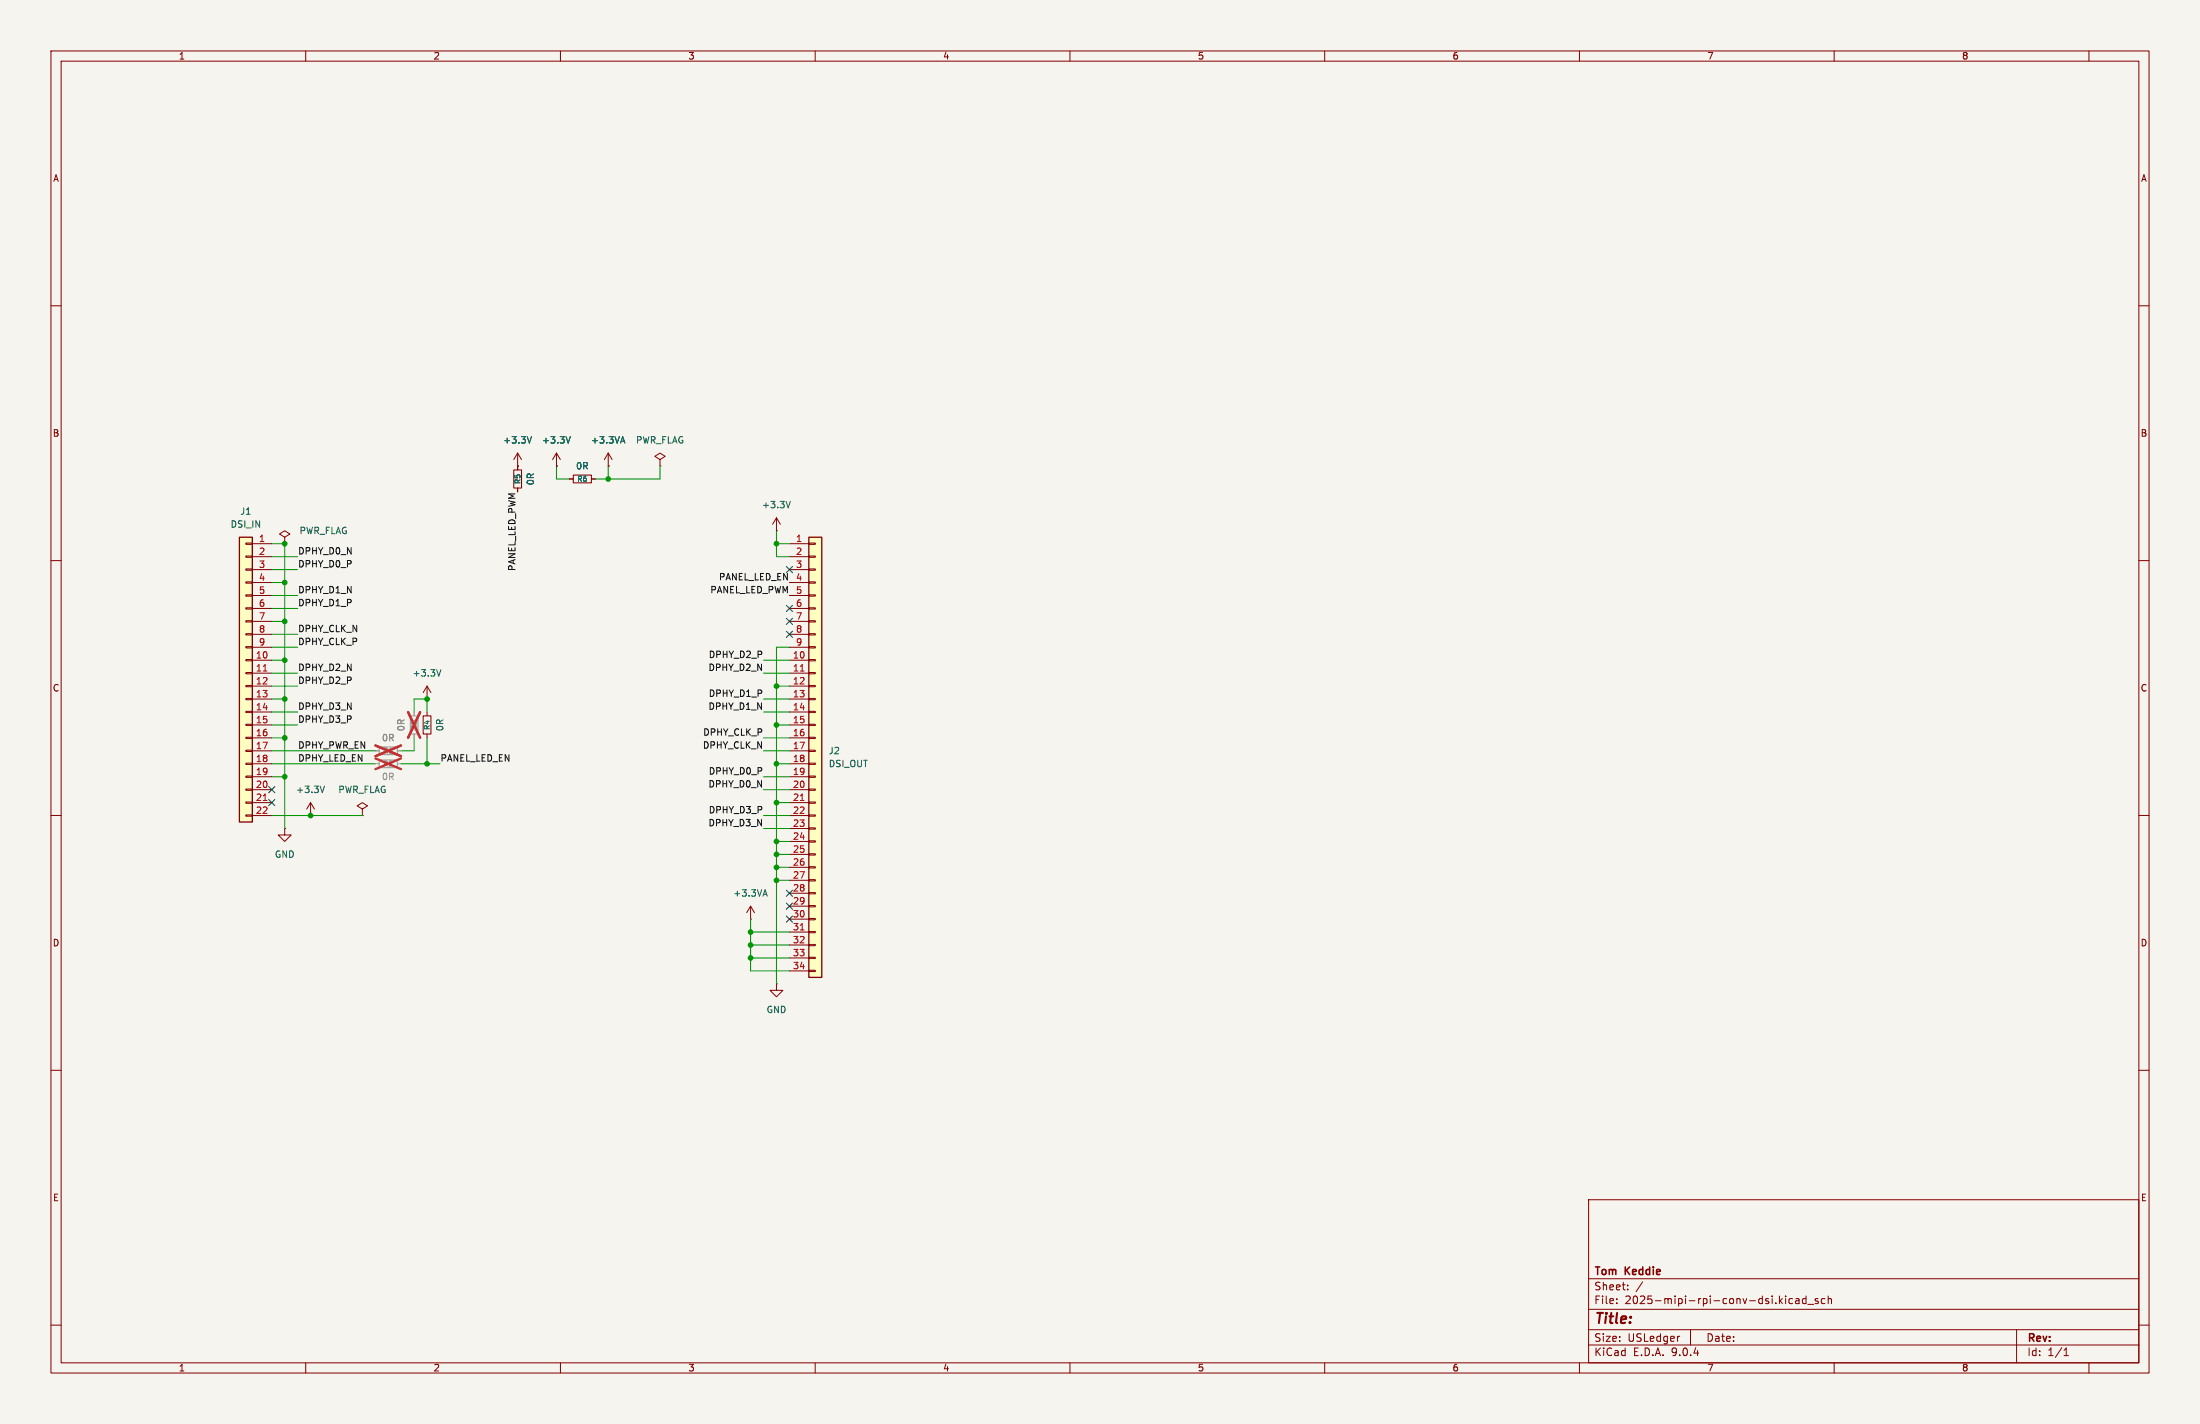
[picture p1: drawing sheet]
<svg xmlns="http://www.w3.org/2000/svg" width="432mm" height="279mm" viewBox="0 0 432 279" stroke-linecap="round" stroke-linejoin="round" font-family="sans-serif">
<path d="M0 0h431.8v279.4h-431.8z" fill="#f5f4ef" stroke="#f5f4ef" stroke-width=".2"/>
<g fill="none" stroke="#840000" stroke-width=".2">
<path d="M10 10h411.8v259.4h-411.8zM12 12h407.8v255.4h-407.8zM60 10v2M110 10v2M160 10v2M210 10v2M260 10v2M310 10v2M360 10v2M410 10v2M10 60h2M419.8 60h2"/>
<path d="M119.4 91.4h.1M119.4 88.9l-.8 1.3M119.4 88.9l.7 1.3M119.4 88.9v2.5M129.5 90.2l1.1-.7-1.1-.6-1 .6 1 .7v1.2M129.5 91.4h.1M10 110h2M152.4 104.1h.1M152.4 101.6l-.8 1.3M152.4 101.6l.8 1.3M152.4 101.6v2.5M419.8 110h2"/>
<path d="M10 160h2M61 157.5l-.8 1.3M61 157.5l.7 1.3M61 157.5v2.5M419.8 160h2M61 160h.1M10 210h2M419.8 210h2M311.8 235.4h108v32h-108zM10 260h2M311.8 256.9h108M311.8 250.9h108"/>
<path d="M317.3 255.6v.2M317.3 254.9v.1M319.5 252.9v.2M319.5 252.2v.1M322.4 251.5l-1.3 1.9M350.5 254.3v.1M350.5 254.8v1M351.8 254.9l-.4-.1-.3 .3 .2 .6h.5M352.5 254.9h.5l.1 .9M353.1 255.1l-.5 .1a.29 .29 0 0 0-.2 .3 .29 .29 0 0 0 .2 .3l.5-.1M354.5 254.9l-.5-.1-.2 .3 .1 .6h.6M354.5 254.3v1.5"/>
<path d="M354.8 255.9h1.2M356.8 254.9l-.3-.1-.2 .2v.2l.5 .2v.3h-.5M358.2 254.9l-.4-.1-.3 .3 .1 .6h.6M358.8 254.9l.2-.1 .4 .1 .1 .9M358.8 254.3v1.5M419.8 260h2M60 267.4v2M110 267.4v2M160 267.4v2M210 267.4v2M260 267.4v2M310 267.4v2"/>
<path d="M311.8 263.9h108M311.8 260.9h108M329.5 262.2h.2M331.8 260.9v3M360 267.4v2M395.8 260.9v6.5M405.1 266h.9M405.1 264.9l.4-.4v1.5M410 267.4v2"/>
</g>
<path d="M121.9 86.6h.6M122.2 85.7l.4 1.2M155.1 98.4l-.4 1.2M63.7 154.2l-.4 1.3" fill="none" stroke="#006464" stroke-width=".2"/>
<path d="M47 105.4h2.5v55.9h-2.5z" fill="#ffffc2"/>
<path d="M47 105.4h2.5v55.9h-2.5z" fill="none" stroke="#840000" stroke-width=".25"/>
<g fill="none" stroke="#840000" stroke-width=".2">
<path d="M100.8 92.2h1.6v3.6h-1.6zM101.6 91.4h.1M101.6 88.9l-.8 1.3M101.6 88.9l.8 1.3M101.6 88.9v3.3M101.6 95.8v.7M109.2 91.4h.1M109.2 88.9l-.7 1.3M109.2 88.9l.8 1.3M109.2 88.9v2.5M111.8 94h.7M112.5 93.2h3.6v1.5h-3.6z"/>
<path d="M116.1 94h.7M48.3 106.6h1.2v.2h-1.2zM48.3 109.1h1.2v.2h-1.2zM48.3 111.6h1.2v.3h-1.2zM48.3 114.2h1.2v.2h-1.2zM48.3 116.7h1.2v.3h-1.2zM48.3 119.3h1.2v.2h-1.2zM49.5 106.7h3.8M49.5 109.2h3.8M49.5 111.8h3.8M49.5 114.3h3.8M49.5 116.8h3.8"/>
<path d="M49.5 119.4h3.8M55.9 105.4l1-.6-1-.7-1 .7 1 .6v1.3M55.9 106.7h.1M48.3 121.8h1.2v.2h-1.2zM48.3 124.3h1.2v.3h-1.2zM48.3 126.9h1.2v.2h-1.2zM48.3 129.4h1.2v.3h-1.2zM48.3 132h1.2v.2h-1.2zM48.3 134.5h1.2v.2h-1.2zM48.3 137h1.2v.3h-1.2zM48.3 139.6h1.2v.2h-1.2zM49.5 121.9h3.8"/>
<path d="M49.5 124.5h3.8M49.5 127h3.8M49.5 129.5h3.8M49.5 132.1h3.8M49.5 134.6h3.8M49.5 137.2h3.8M49.5 139.7h3.8M83.8 137.2h.1M83.8 134.6l-.7 1.3M83.8 134.6l.8 1.3M83.8 134.6v2.6M83.8 139.7v.8"/>
<path d="M48.3 142.1h1.2v.3h-1.2zM48.3 144.7h1.2v.2h-1.2zM48.3 147.2h1.2v.2h-1.2zM48.3 149.7h1.2v.3h-1.2zM48.3 152.3h1.2v.2h-1.2zM48.3 154.8h1.2v.3h-1.2zM48.3 157.4h1.2v.2h-1.2zM48.3 159.9h1.2v.2h-1.2zM49.5 142.2h3.8M49.5 144.8h3.8M49.5 147.3h3.8M49.5 149.9h3.8"/>
<path d="M49.5 152.4h3.8M49.5 154.9h3.8M49.5 157.5h3.8M71.1 158.8l1-.7-1-.6-1 .6 1 .7v1.2M83.1 140.5h1.5v3.5h-1.5zM83.8 144v.8M49.5 160h3.8M55.9 162.6v1.2h1.2l-1.2 1.3-1.3-1.3h1.3M55.9 162.6h.1M71.1 160h.1M147.3 177.8l-.7 1.3M147.3 177.8l.8 1.3"/>
<path d="M147.3 177.8v2.5M147.3 180.3h.1M152.4 193v1.3h1.3l-1.3 1.3-1.3-1.3h1.3M152.4 193h.1"/>
</g>
<path d="M51.7 131.7h.7M51.7 157.1h.7" fill="none" stroke="#a90000" stroke-width=".2"/>
<path d="M104.3 85.7l-.4 1.2M111.9 85.7l-.4 1.2M86.5 131.4l-.4 1.3M149.9 175.5h.6M150.2 174.6l.4 1.2" fill="none" stroke="#006464" stroke-width=".2"/>
<path d="M81.3 139.7v.8M73.7 149.9h.7M73.7 147.3h.7M74.4 149.1h3.6v1.5h-3.6zM74.4 146.6h3.6v1.5h-3.6zM78 149.9h.7M78 147.3h.7M80.5 140.5h1.5v3.5h-1.5zM81.3 144v.8" fill="none" stroke="#9c9b98" stroke-width=".2"/>
<path d="M80.1 139.7l2.4 5M82.5 139.7l-2.4 5M73.7 148.8l5 2.1M73.7 146.3l5 2.1M78.7 148.8l-5 2.1M78.7 146.3l-5 2.1" fill="none" stroke="#e12e31" stroke-width=".46"/>
<path d="M158.7 105.4h2.6v86.4h-2.6z" fill="#ffffc2"/>
<path d="M158.7 105.4h2.6v86.4h-2.6z" fill="none" stroke="#840000" stroke-width=".25"/>
<g fill="none" stroke="#840000" stroke-width=".2">
<path d="M101.6 91.4h.1M101.6 91.4v.8M101.6 95.8v.7M109.2 91.4h.1M111.8 94h.7M116.1 94h.7M119.4 91.4h.1M154.9 106.7h3.8M154.9 109.2h3.8M154.9 111.8h3.8M154.9 114.3h3.8M154.9 116.8h3.8"/>
<path d="M154.9 119.4h3.8M158.7 106.6h1.3v.2h-1.3zM158.7 109.1h1.3v.2h-1.3zM158.7 111.6h1.3v.3h-1.3zM158.7 114.2h1.3v.2h-1.3zM158.7 116.7h1.3v.3h-1.3zM158.7 119.3h1.3v.2h-1.3zM154.9 121.9h3.8M154.9 124.5h3.8M154.9 127h3.8M154.9 129.5h3.8M154.9 132.1h3.8"/>
<path d="M154.9 134.6h3.8M154.9 137.2h3.8M154.9 139.7h3.8M158.7 121.8h1.3v.2h-1.3zM158.7 124.3h1.3v.3h-1.3zM158.7 126.9h1.3v.2h-1.3zM158.7 129.4h1.3v.3h-1.3zM158.7 132h1.3v.2h-1.3zM158.7 134.5h1.3v.2h-1.3zM158.7 137h1.3v.3h-1.3zM158.7 139.6h1.3v.2h-1.3zM154.9 142.2h3.8"/>
<path d="M154.9 144.8h3.8M154.9 147.3h3.8M154.9 149.9h3.8M154.9 152.4h3.8M154.9 154.9h3.8M154.9 157.5h3.8M158.7 142.1h1.3v.3h-1.3zM158.7 144.7h1.3v.2h-1.3zM158.7 147.2h1.3v.2h-1.3zM158.7 149.7h1.3v.3h-1.3zM158.7 152.3h1.3v.2h-1.3zM158.7 154.8h1.3v.3h-1.3z"/>
<path d="M158.7 157.4h1.3v.2h-1.3zM158.7 159.9h1.3v.2h-1.3zM154.9 160h3.8M154.9 162.6h3.8M154.9 165.1h3.8M154.9 167.6h3.8M154.9 170.2h3.8M154.9 172.7h3.8M154.9 175.3h3.8M154.9 177.8h3.8M158.7 162.4h1.3v.3h-1.3zM158.7 165h1.3v.2h-1.3z"/>
<path d="M158.7 167.5h1.3v.3h-1.3zM158.7 170.1h1.3v.2h-1.3zM158.7 172.6h1.3v.2h-1.3zM158.7 175.1h1.3v.3h-1.3zM158.7 177.7h1.3v.2h-1.3zM154.9 180.3h3.8M154.9 182.9h3.8M154.9 185.4h3.8M154.9 188h3.8M154.9 190.5h3.8M158.7 180.2h1.3v.3h-1.3zM158.7 182.8h1.3v.2h-1.3z"/>
<path d="M158.7 185.3h1.3v.2h-1.3zM158.7 187.8h1.3v.3h-1.3zM158.7 190.4h1.3v.2h-1.3z"/>
</g>
<path d="M157.1 131.7h.7M157.1 157.1h.7M157.1 182.5h.7" fill="none" stroke="#a90000" stroke-width=".2"/>
<g fill="none" stroke="#009600" stroke-width=".2">
<path d="M109.2 91.4v2.6h2.6M119.4 91.4v2.6M129.5 91.4v2.6h-12.7M53.3 106.7h2.6v55.9M53.3 119.4h5.1M53.3 109.2h5.1M53.3 116.8h5.1M53.3 114.3h2.6M53.3 111.8h5.1M152.4 104.1v5.1h2.5M152.4 106.7h2.5M53.3 134.6h5.1"/>
<path d="M53.3 127h5.1M53.3 129.5h2.6M53.3 132.1h5.1M53.3 139.7h5.1M53.3 137.2h2.6M53.3 121.9h2.6M53.3 124.5h5.1M81.3 139.7v-2.5h2.5v2.5M149.9 129.5h5M149.9 132.1h5M149.9 139.7h5M149.9 137.2h5"/>
<path d="M152.4 134.6h2.5M154.9 127h-2.5v66M53.3 149.9h20.4M53.3 147.3h20.4M53.3 144.8h2.6M53.3 152.4h2.6M53.3 142.2h5.1M78.7 149.9h7.7M81.3 144.8v2.5h-2.6M83.8 144.8v5.1M149.9 147.3h5M149.9 144.8h5"/>
<path d="M149.9 152.4h5M149.9 154.9h5M152.4 149.9h2.5M152.4 157.5h2.5M152.4 142.2h2.5M53.3 160h17.8M149.9 160h5M149.9 162.6h5M152.4 170.2h2.5M152.4 167.6h2.5M152.4 165.1h2.5M152.4 172.7h2.5"/>
<path d="M147.3 188h7.6M147.3 185.4h7.6M147.3 180.3v10.2h7.6M147.3 182.9h7.6"/>
</g>
<g fill="none" stroke="#000084" stroke-width=".2">
<path d="M154.3 118.8l1.2 1.2M154.3 111.2l1.2 1.2M155.5 118.8l-1.2 1.2M155.5 111.2l-1.2 1.2M154.3 121.3l1.2 1.2M154.3 123.9l1.2 1.2M155.5 121.3l-1.2 1.2M155.5 123.9l-1.2 1.2M52.7 154.3l1.2 1.2M52.7 156.9l1.2 1.2M53.9 154.3l-1.2 1.2M53.9 156.9l-1.2 1.2"/>
<path d="M154.3 177.2l1.2 1.2M154.3 179.7l1.2 1.2M154.3 174.7l1.2 1.2M155.5 177.2l-1.2 1.2M155.5 179.7l-1.2 1.2M155.5 174.7l-1.2 1.2"/>
</g>
<path d="M81.3 139.7v.8M73.7 147.3h.7M78 147.3h.7M81.3 144v.8" fill="none" stroke="#9c9b98" stroke-width=".2"/>
<path d="M80.1 139.7l2.4 5M82.5 139.7l-2.4 5M73.7 146.3l5 2.1M78.7 146.3l-5 2.1" fill="none" stroke="#e12e31" stroke-width=".46"/>
<path d="M104.3 85.7l-.4 1.2M111.9 85.7l-.4 1.2M121.9 86.6h.6M122.2 85.7l.4 1.2" fill="none" stroke="#006464" stroke-width=".2"/>
<g fill="#009600" stroke="#009600" stroke-width=".2">
<circle cx="83.8" cy="137.2" r=".46"/>
<circle cx="55.9" cy="106.7" r=".46"/>
<circle cx="55.9" cy="114.3" r=".46"/>
<circle cx="55.9" cy="121.9" r=".46"/>
<circle cx="55.9" cy="129.5" r=".46"/>
<circle cx="83.8" cy="149.9" r=".46"/>
<circle cx="119.4" cy="94" r=".46"/>
<circle cx="152.4" cy="106.7" r=".46"/>
<circle cx="152.4" cy="142.2" r=".46"/>
<circle cx="152.4" cy="134.6" r=".46"/>
<circle cx="55.9" cy="152.4" r=".46"/>
<circle cx="55.9" cy="144.8" r=".46"/>
<circle cx="61" cy="160" r=".46"/>
<circle cx="55.9" cy="137.2" r=".46"/>
<circle cx="152.4" cy="170.2" r=".46"/>
<circle cx="152.4" cy="167.6" r=".46"/>
<circle cx="147.3" cy="182.9" r=".46"/>
<circle cx="147.3" cy="185.4" r=".46"/>
<circle cx="147.3" cy="188" r=".46"/>
<circle cx="152.4" cy="172.7" r=".46"/>
<circle cx="152.4" cy="157.5" r=".46"/>
<circle cx="152.4" cy="149.9" r=".46"/>
<circle cx="152.4" cy="165.1" r=".46"/>
</g>
<text font-size="2.8" fill="#840000" x="312.8" y="260.3">Title:</text>
<g font-size="2.1" fill="#840000">
<text x="312.8" y="250.6">Tom</text>
<text x="319" y="250.6">Keddie</text>
<text x="312.8" y="256.1">File:</text>
<text x="312.8" y="253.4">Sheet:</text>
<text x="318.9" y="256.1">2025-mipi-rpi-conv-dsi.kicad_sch</text>
<text x="312.8" y="263.5">Size:</text>
<text x="319.5" y="263.5">USLedger</text>
<text x="334.8" y="263.5">Date:</text>
<text x="397.8" y="263.7">Rev:</text>
<text x="312.8" y="266.3">KiCad</text>
<text x="320.5" y="266.3">E.D.A.</text>
<text x="328.1" y="266.3">9.0.4</text>
<text x="397.8" y="266.3">Id:</text>
<text x="401.9" y="266.3">1/1</text>
</g>
<g font-size="1.8" fill="#840000">
<text x="35" y="11.9">1</text>
<text x="85" y="11.9">2</text>
<text x="135" y="11.9">3</text>
<text x="185" y="11.9">4</text>
<text x="235" y="11.9">5</text>
<text x="285" y="11.9">6</text>
<text x="335" y="11.9">7</text>
<text x="385" y="11.9">8</text>
<text x="10.3" y="35.9">A</text>
<text x="420.1" y="35.9">A</text>
<text x="10.3" y="85.9">B</text>
<text x="420.1" y="85.9">B</text>
<text x="10.3" y="135.9">C</text>
<text x="420.1" y="135.9">C</text>
<text x="10.3" y="185.9">D</text>
<text x="420.1" y="185.9">D</text>
<text x="10.3" y="235.9">E</text>
<text x="420.1" y="235.9">E</text>
<text x="35" y="269.3">1</text>
<text x="85" y="269.3">2</text>
<text x="135" y="269.3">3</text>
<text x="185" y="269.3">4</text>
<text x="235" y="269.3">5</text>
<text x="285" y="269.3">6</text>
<text x="335" y="269.3">7</text>
<text x="385" y="269.3">8</text>
</g>
<g font-size="1.8" fill="#006464">
<text x="98.7" y="87.2">+3.3V</text>
<text x="106.3" y="87.2">+3.3V</text>
<text x="115.9" y="87.2">+3.3VA</text>
<text x="124.7" y="87.2">PWR_FLAG</text>
<text x="105" y="95.3" transform="rotate(-90 105 95.3)">0R</text>
<text x="113" y="92.3">0R</text>
<text x="47.1" y="101.2">J1</text>
<text x="149.5" y="99.9">+3.3V</text>
<text x="45.2" y="103.7">DSI_IN</text>
<text x="58.7" y="105">PWR_FLAG</text>
<text x="80.9" y="132.9">+3.3V</text>
<text x="87.2" y="143.6" transform="rotate(-90 87.2 143.6)">0R</text>
<text x="162.6" y="148.2">J2</text>
<text x="58" y="155.8">+3.3V</text>
<text x="66.3" y="155.8">PWR_FLAG</text>
<text x="162.6" y="150.7">DSI_OUT</text>
<text x="53.8" y="168.5">GND</text>
<text x="143.8" y="176.1">+3.3VA</text>
<text x="150.4" y="199">GND</text>
</g>
<g font-size="1.8" fill="#a90000">
<text x="50.7" y="106.4">1</text>
<text x="156.1" y="106.4">1</text>
<text x="50.7" y="109">2</text>
<text x="50.7" y="111.5">3</text>
<text x="156.1" y="109">2</text>
<text x="156.1" y="111.5">3</text>
<text x="50.7" y="114">4</text>
<text x="50.7" y="116.6">5</text>
<text x="50.7" y="119.1">6</text>
<text x="156.1" y="114">4</text>
<text x="156.1" y="116.6">5</text>
<text x="156.1" y="119.1">6</text>
<text x="50.7" y="121.7">7</text>
<text x="50.7" y="124.2">8</text>
<text x="156.1" y="121.7">7</text>
<text x="156.1" y="124.2">8</text>
<text x="50.1" y="129.3">10</text>
<text x="50.1" y="131.8">11</text>
<text x="50.7" y="126.7">9</text>
<text x="155.5" y="129.3">10</text>
<text x="155.5" y="131.8">11</text>
<text x="156.1" y="126.7">9</text>
<text x="50.1" y="134.4">12</text>
<text x="50.1" y="136.9">13</text>
<text x="155.5" y="134.4">12</text>
<text x="155.5" y="136.9">13</text>
<text x="50.1" y="139.4">14</text>
<text x="50.1" y="142">15</text>
<text x="155.5" y="139.4">14</text>
<text x="155.5" y="142">15</text>
<text x="50.1" y="144.5">16</text>
<text x="50.1" y="147.1">17</text>
<text x="50.1" y="149.6">18</text>
<text x="155.5" y="144.5">16</text>
<text x="155.5" y="147.1">17</text>
<text x="155.5" y="149.6">18</text>
<text x="50.1" y="152.1">19</text>
<text x="50.1" y="154.7">20</text>
<text x="155.5" y="152.1">19</text>
<text x="155.5" y="154.7">20</text>
<text x="50.1" y="157.2">21</text>
<text x="50.1" y="159.8">22</text>
<text x="155.5" y="157.2">21</text>
<text x="155.5" y="159.8">22</text>
<text x="155.5" y="162.3">23</text>
<text x="155.5" y="164.8">24</text>
<text x="155.5" y="167.4">25</text>
<text x="155.5" y="169.9">26</text>
<text x="155.5" y="172.5">27</text>
<text x="155.5" y="175">28</text>
<text x="155.5" y="177.5">29</text>
<text x="155.5" y="180.1">30</text>
<text x="155.5" y="182.6">31</text>
<text x="155.5" y="185.2">32</text>
<text x="155.5" y="187.7">33</text>
<text x="155.5" y="190.2">34</text>
</g>
<g font-size="1.8" fill="#0f0f0f">
<text x="58.4" y="111.4">DPHY_D0_P</text>
<text x="58.4" y="108.9">DPHY_D0_N</text>
<text x="101.3" y="112.1" transform="rotate(-90 101.3 112.1)">PANEL_LED_PWM</text>
<text x="141" y="114">PANEL_LED_EN</text>
<text x="58.4" y="119">DPHY_D1_P</text>
<text x="58.4" y="116.5">DPHY_D1_N</text>
<text x="139.3" y="116.5">PANEL_LED_PWM</text>
<text x="58.4" y="124.1">DPHY_CLK_N</text>
<text x="58.4" y="131.7">DPHY_D2_N</text>
<text x="58.4" y="126.7">DPHY_CLK_P</text>
<text x="139" y="131.7">DPHY_D2_N</text>
<text x="139" y="129.2">DPHY_D2_P</text>
<text x="58.4" y="134.3">DPHY_D2_P</text>
<text x="139" y="136.8">DPHY_D1_P</text>
<text x="58.4" y="139.4">DPHY_D3_N</text>
<text x="58.4" y="141.9">DPHY_D3_P</text>
<text x="139" y="139.4">DPHY_D1_N</text>
<text x="58.4" y="149.5">DPHY_LED_EN</text>
<text x="58.4" y="147">DPHY_PWR_EN</text>
<text x="86.4" y="149.5">PANEL_LED_EN</text>
<text x="137.9" y="147">DPHY_CLK_N</text>
<text x="137.9" y="144.4">DPHY_CLK_P</text>
<text x="139" y="154.6">DPHY_D0_N</text>
<text x="139" y="152.1">DPHY_D0_P</text>
<text x="139" y="159.7">DPHY_D3_P</text>
<text x="139" y="162.2">DPHY_D3_N</text>
</g>
<g font-size="1.8" fill="#939391">
<text x="79.6" y="143.6" transform="rotate(-90 79.6 143.6)">0R</text>
<text x="74.9" y="145.6">0R</text>
<text x="74.9" y="153.3">0R</text>
</g>
<g font-size="1.4" fill="#006464">
<text x="102.3" y="95.1" transform="rotate(-90 102.3 95.1)">R5</text>
<text x="113.2" y="94.7">R6</text>
<text x="84.6" y="143.4" transform="rotate(-90 84.6 143.4)">R4</text>
</g>
<g font-size="1.4" fill="#939391">
<text x="82" y="143.4" transform="rotate(-90 82 143.4)">R3</text>
<text x="75.1" y="148.1">R1</text>
<text x="75.1" y="150.6">R2</text>
</g>
</svg>
